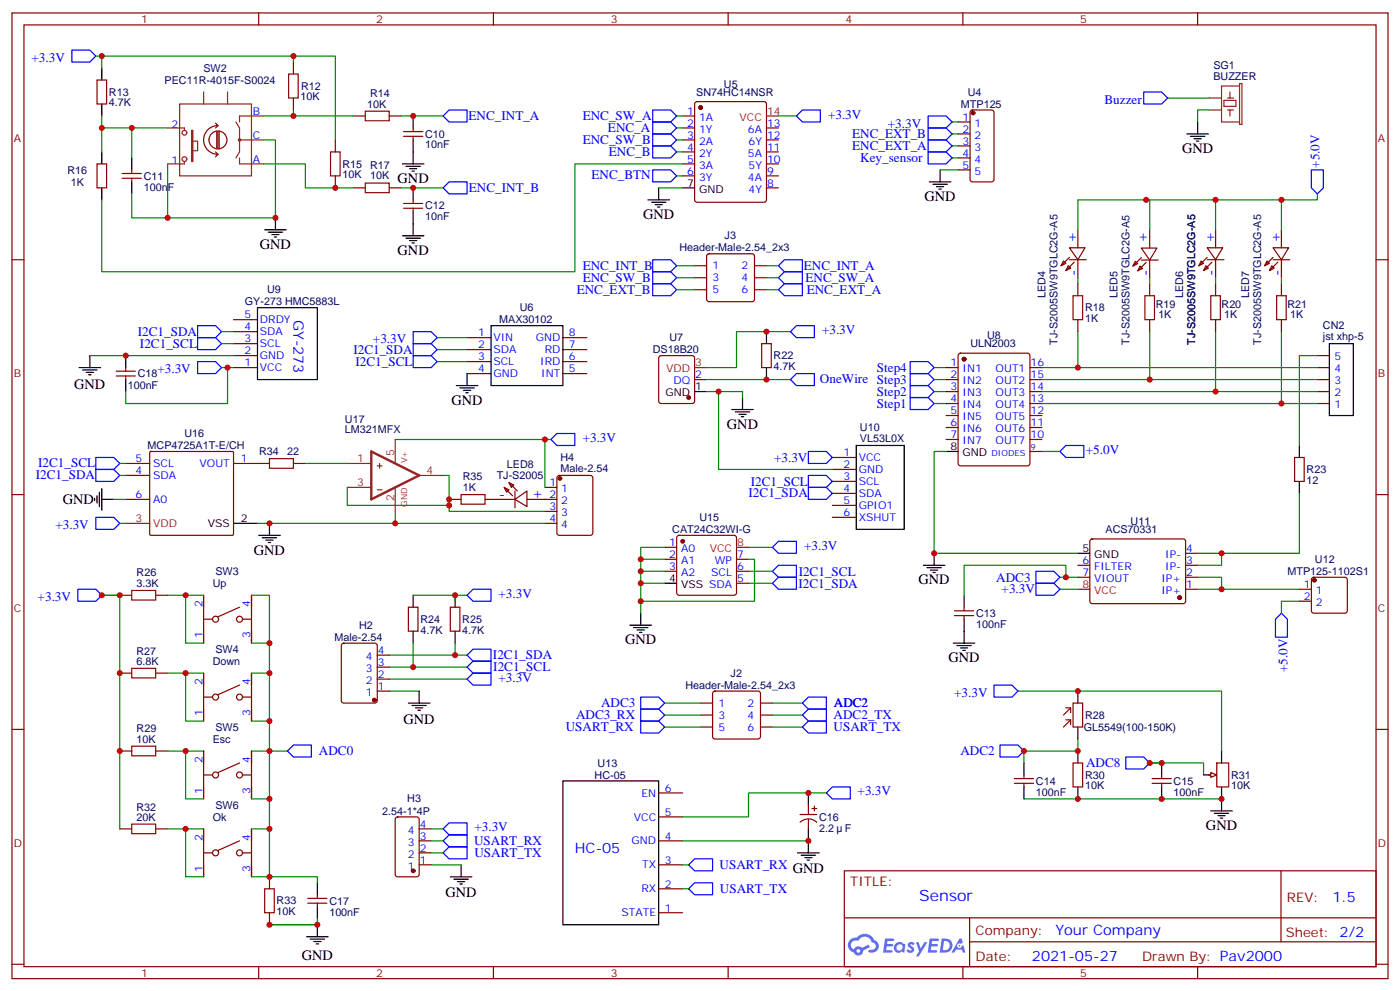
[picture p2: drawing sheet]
<svg xmlns="http://www.w3.org/2000/svg" width="412mm" height="292mm" viewBox="0 0 412 292" stroke-linecap="round" stroke-linejoin="round" font-family="sans-serif">
<g fill="none" stroke="#870000" stroke-width=".35">
<path d="M3.5 3.8h405.4v284.3h-405.4zM7.1 7.3h398.2v277.3h-398.2zM76.2 3.8v3.5M145.3 3.8v3.5M214.5 3.8v3.5M283.6 3.8v3.5M352.8 3.8v3.5M3.5 76.5h3.6M405.3 76.5h3.6M3.5 145.6h3.6M405.3 145.6h3.6M3.5 214.8h3.6"/>
<path d="M405.3 214.8h3.6M248.7 256.4h156.6v28.2h-156.6zM377.3 256.4v20.9M248.7 270.2h156.5M285.6 277.3h119.6M285.6 270.2v14.2M3.5 283.9h3.6M76.2 284.6v3.5M145.3 284.6v3.5M214.5 284.6v3.5M283.6 284.6v3.5M352.8 284.6v3.5"/>
<path d="M405.3 283.9h3.6"/>
</g>
<g fill="#5487ff">
<path d="M267.7 277.6a1.22 1.22 0 0 1 1.7 .2l-.4 .6a.47 .47 0 0 0-.3-.4 .47 .47 0 0 0-.5 .2l.1 .2a1.14 1.14 0 0 1 .8 1.8 1.14 1.14 0 0 1-1.9 0l-.2-.2 .5-.6 .7 .5a.29 .29 0 0 0 .3-.3 .29 .29 0 0 0-.2-.3 1.04 1.04 0 0 1-.6-1.7z"/>
<path d="M260.7 276.3h2.4l.3 .2-.2 .5-1.8 .1-.1 .8h1.5l.3 .4-.3 .4h-1.6l-.2 1.1h1.7l.2 .3-.2 .3-2.6 .1z"/>
<path d="M273.8 276.3h2.4l.3 .2-.1 .5-1.8 .1-.2 .8h1.6l.3 .4-.4 .4h-1.6l-.1 1.1h1.7l.2 .3-.2 .3-2.6 .1z"/>
<path d="M282.6 276.3h.7l.3 1.3-.6 .3a.69 .69 0 0 0-1 .3 .69 .69 0 0 0 .4 .9 .69 .69 0 0 0 .9-.6l.5-.2 .6 2.2h-.8l-.2-.9h-1.8l-.5 .9h-.8z"/>
<path d="M269.8 277.4h.8l.6 1.8 1.1-1.8h.9l-2.6 4.2h-.8l.9-1.5z"/>
<path d="M277.4 276.3l-.6 4.2h1.3a2.11 2.11 0 0 0 2.5-2.1 2.11 2.11 0 0 0-2.5-2.1zM278.1 277.1a1.39 1.39 0 0 1 1.7 1.4 1.39 1.39 0 0 1-1.8 1.3h-.3z"/>
<path d="M263.7 277.9a1.54 1.54 0 0 0-.1 2.2 1.54 1.54 0 0 0 2.2 .1l.6 .3 .3-2.3-.2-.3h-.4a1.49 1.49 0 0 0-2.4 0zM264 278.9a.94 .94 0 0 1 1.8 0 .94 .94 0 0 1-1.8 0z"/>
<path d="M250.4 276.7a2.18 2.18 0 0 0 1.1 3.7 1.44 1.44 0 0 0 1.6 .9 1.44 1.44 0 0 0 1.2-1.4l2-1.1-.5-.7-1.9 1a1.47 1.47 0 0 0-2.4 .4 1.39 1.39 0 0 1-.7-1.9 1.39 1.39 0 0 1 2-.5 2.12 2.12 0 0 1 2.2-1.3 2.12 2.12 0 0 1 1.9 1.7 1.14 1.14 0 0 1 1.1 1.4 1.14 1.14 0 0 1-1.7 .7 .43 .43 0 0 0-.5 .4 .43 .43 0 0 0 .4 .5 1.98 1.98 0 0 0 2.5-1.2 1.98 1.98 0 0 0-1.2-2.6 3.1 3.1 0 0 0-5.3-.6l-.9 .1zM252.3 280a.55 .55 0 0 1 1.1 0 .55 .55 0 0 1-1.1 0z"/>
<circle cx="282.6" cy="278.4" r=".26"/>
</g>
<g fill="none" stroke="#8c2424" stroke-width=".35">
<path d="M49.4 37.7h4.9v.7M52.9 30.6h21.2v21.2h-21.2zM56.4 38.4h.4v9.2h-.4zM60 27.1v3.5M67 27.1v3.5M69.5 35.9l1.1 1.8v7l-1.1 1.8M77.6 34.1h-7v1.8M54.3 47.6v.7h-4.9M56.8 41.6h1.4v2.8h-1.4M70.6 46.5v1.8h7M70.6 41.2h7"/>
<circle cx="54.3" cy="39.1" r=".71"/>
<circle cx="54.3" cy="46.8" r=".71"/>
<circle cx="70.6" cy="41.2" r=".35"/>
</g>
<path d="M63.5 36.3l.7 .7M63.9 38.7v5M64.2 37a4.2 4.2 0 0 0-4.2 4.2 4.2 4.2 0 0 0 4.2 4.2M64.2 37l-.7 .7M64.2 38.7v5M64.6 38.7v5M61.6 41.1a2.65 2.65 0 0 1 3.8-2.2 2.65 2.65 0 0 1 .4 4.4 2.65 2.65 0 0 1-4.2-1.5v-.6M63.5 44.7l.7 .7M64.2 45.4l-.7 .7" fill="none" stroke="#850000" stroke-width=".35"/>
<g fill="none" stroke="#870000" stroke-width=".35">
<path d="M313.3 76.8l.7 .7-1.4 .7zM314.7 78.2l.7 .8-1.4 .7zM315 73h4.6l-2.1 3.5zM315 75.8l-2.4 2.4M315 76.5h5M316.4 77.2l-2.4 2.5M317.5 67.7v5.3M317.5 76.5v5.3M334.4 76.9l.7 .7-1.4 .7zM335.8 78.3l.7 .7-1.4 .7zM336.2 73h4.6l-2.1 3.6zM336.2 75.9l-2.5 2.4"/>
<path d="M336.2 76.6h4.9M337.6 77.3l-2.5 2.4M338.7 67.7v5.3M338.7 76.5v5.3M353.8 76.8l.7 .7-1.4 .7zM355.2 78.2l.8 .8-1.5 .7zM355.6 73h4.6l-2.1 3.5zM355.6 76.5h4.9M355.6 75.8l-2.5 2.4M357 77.2l-2.5 2.5M358.1 67.7v5.3M358.1 76.5v5.3"/>
<path d="M373.2 76.8l.7 .7-1.4 .7zM374.6 78.2l.8 .8-1.5 .7zM375 73h4.6l-2.1 3.5zM375 76.5h4.9M375 75.8l-2.5 2.4M376.4 77.2l-2.5 2.5M377.5 67.7v5.3M377.5 76.5v5.3M137.6 99.4h7M165.8 99.4h7.1M137.6 102.9h7M137.6 106.5h7"/>
<path d="M137.6 110h7M165.8 102.9h7.1M165.8 106.5h7.1M165.8 110h7.1M194.3 104.9l.4-.2h9.2l.5 .2 .2 .5v12.7l-.2 .5-.5 .2h-9.2l-.5-.2-.2-.5v-12.7zM204.6 111.8h3.5M278.7 111.8h3.5M278.7 108.2h3.5M278.7 115.3h3.5M278.7 118.8h3.5M282.5 104.2l.4-.2h19.8l.6 .4 .1 32.1-.5 .6-20 .1-.6-.5-.1-32zM303.4 111.8h3.5"/>
<path d="M303.4 108.2h3.5M303.4 115.3h3.5M303.4 118.8h3.5M388.1 111.8h3.5M388.1 108.2h3.5M388.1 115.3h3.5M388.1 118.8h3.5M388.1 104.7h3.5M278.7 122.3h3.5M278.7 125.9h3.5M278.7 129.4h3.5M303.4 122.3h3.5"/>
<path d="M303.4 125.9h3.5M303.4 129.4h3.5M303.4 132.9h3.5M321.3 158.9l.4-.2h27.1l.4 .7v17.9l-.7 .4h-27l-.5-.7v-17.6zM317.5 170h3.5M317.5 166.4h3.5M349.2 173.5h3.6M349.2 170h3.6M349.2 166.4h3.6M349.2 162.9h3.6M316.1 224.6h2.8v7.1h-2.8zM339.4 230.6h5.6"/>
<path d="M339.4 229.2h5.6M342.2 228.2v1M342.2 230.6v1.1M356 228.2h1.7M358.4 224.6h3.5v7.1h-3.5z"/>
</g>
<g fill="none" stroke="#000" stroke-width=".35">
<path d="M144.6 95.9h21.2v17.6h-21.2zM23.3 108.2h6.3M24.3 108.9h4.3M25.4 109.6h2.1M26.1 110.3h.7M26.5 104.7v3.5M134.4 113.5h6.4M135.5 114.2h4.2M136.5 114.9h2.1M137.2 115.6h.7M137.6 110v3.5M204.6 115.3h3.5"/>
<path d="M391.6 101.2h7v21.1h-7zM278.7 132.9h3.5M272 166.4h6.3M273 167.1h4.3M274.1 167.9h2.1M274.8 168.6h.7M275.2 162.9v3.5M317.5 162.9h3.5M317.5 221.1v3.5M317.5 231.7v3.5M342.2 224.6v3.6M342.2 231.7v3.5"/>
<path d="M354.5 228.2h3.6M356.7 238.8h6.3M357.7 239.5h4.2M359.8 221.1v3.5M359.8 231.7v7.1M358.8 240.2h2.1M359.5 240.9h.7"/>
</g>
<g fill="#870000" stroke="#870000" stroke-width=".35">
<circle cx="202.8" cy="117.1" r=".53"/>
<circle cx="284" cy="105.8" r=".53"/>
<circle cx="347.5" cy="176" r=".53"/>
</g>
<path d="M204.6 108.2h3.5M317.5 173.5h3.5" fill="none" stroke="#f00" stroke-width=".35"/>
<g fill="none" stroke="#00f" stroke-width=".35">
<path d="M386.3 50h3.5v5.3l-1.7 1.8-1.8-1.8zM58.2 95.9h5.3l1.8 1.7-1.8 1.8h-5.3zM58.2 99.4h5.3l1.8 1.8-1.8 1.7h-5.3zM121.7 97.6h5.3l1.8 1.8-1.8 1.8h-5.3zM58.2 106.5h5.3l1.8 1.7-1.8 1.8h-5.3zM121.7 101.2h5.3l1.8 1.7-1.8 1.8h-5.3zM121.7 104.7h5.3l1.8 1.8-1.8 1.7h-5.3zM268.1 106.5h5.3l1.8 1.7-1.8 1.8h-5.3zM268.1 110h5.3l1.8 1.8-1.8 1.7h-5.3zM268.1 113.5h5.3l1.8 1.8-1.8 1.8h-5.3zM268.1 117.1h5.3l1.8 1.7-1.8 1.8h-5.3zM292.8 201.7h5.3l1.8 1.8-1.8 1.7h-5.3z"/>
<path d="M294.6 219.4h5.3l1.7 1.7-1.7 1.8h-5.3zM331.6 222.9h5.3l1.8 1.7-1.8 1.8h-5.3z"/>
</g>
<g fill="none" stroke="#008700" stroke-width=".35">
<path d="M337.6 58.8h1.1v8.9M358.1 58.8v8.9M377.5 58.8v8.9M388.1 57.1v1.7h-70.6v8.9M128.8 99.4h8.8M317.5 81.8v1.7M317.5 97.6v10.6M358.1 97.6v17.7M377.5 97.6v21.2M128.8 102.9h8.8M128.8 106.5h8.8M275.2 108.2h3.5"/>
<path d="M306.9 108.2h81.2M306.9 111.8h81.2M306.9 115.3h81.2M306.9 118.8h81.2M278.7 132.9h-3.5v30h42.3M352.8 170h7v3.5M352.8 173.5h30M352.8 162.9h12.3M299.9 203.5h59.9v17.6M317.5 217.6v3.5h-15.9v3.5M301.6 235.2h58.2M342.2 224.6h-3.5h15.8v3.6"/>
</g>
<path d="M356.7 227.5l1.7 .7-1.7 .7z" fill="#f0f0f0" stroke="#870000" stroke-width=".35"/>
<g fill="none" stroke="#000" stroke-width=".35">
<path d="M30 20v3.6M30 30.6v3.5M121.7 34.1v3.6M349.6 39.4h6.4M352.8 35.9v3.5M30 44.7v3.6M30 55.3v3.5M38.8 46.5v3.5M38.8 53.6v3.5M118.5 48.3h6.4M119.6 49h4.2M120.6 49.7h2.2"/>
<path d="M121.4 50.4h.7M121.7 41.2v7.1M121.7 55.3v3.5M190.9 58.8h6.3M191.9 59.5h4.2M194 55.3v3.5M201.1 55.3h3.5M273.8 53.6h6.3M274.8 54.3h4.2M275.9 55h2.1M276.6 55.7h.7M276.9 50v3.6"/>
<path d="M350.7 40.1h4.2M351.7 40.9h2.1M352.4 41.6h.7M78 67.7h6.3M79 68.4h4.3M80.1 69.1h2.1M80.8 69.8h.7M81.1 64.1v3.6M118.5 69.4h6.4M119.6 70.1h4.2M120.6 70.8h2.2M121.4 71.5h.7"/>
<path d="M121.7 62.4v7M193 60.3h2.1M193.7 61h.7M75.8 90.6h17.7v21.2h-17.7zM225.8 97.6v3.6M37 104.7v3.5M37 111.8v3.5M218.7 117.1v3.5M225.8 108.2v3.6M215.5 120.6h6.4M216.6 121.3h4.2M217.7 122h2.1"/>
<path d="M218.4 122.7h.7M252.2 131.2h14.1v24.7h-14.1zM382.8 131.2v3.5M27.9 146.7v.7M28.6 146v2.1M29.3 144.9v4.3M30 143.9v6.3M30 147h3.5M68.8 154.1h7M76.2 157.6h6.3M77.3 158.3h4.2M78.3 159h2.1"/>
<path d="M79 159.7h.7M79.4 154.1v3.5M382.8 141.7v3.6M121.7 175.3v3.5M134.1 175.3v3.5M195.8 171.7h3.5M284 175.3v3.5M121.7 185.8v3.6M134.1 185.8v3.6M185.6 184.1h6.3M186.6 184.8h4.3M187.7 185.5h2.1"/>
<path d="M188.4 186.2h.7M188.7 180.6v3.5M280.8 189.4h6.4M281.9 190.1h4.2M282.9 190.8h2.1M283.6 191.5h.7M284 182.3v7.1M120.3 207h6.3M121.4 207.7h4.2M122.4 208.4h2.1M123.1 209.1h.7M123.5 203.5v3.5"/>
<path d="M317.5 203.5v3.5M317.5 214.1v3.5M165.8 229.9h28.2v42.4h-28.2zM238.1 233.5v3.5M301.6 224.6v3.6M301.6 231.7v3.5M93.5 259.9v3.6M132.6 258.2h6.4M133.7 258.9h4.2M134.8 259.6h2.1M135.8 254.6v3.6M234.9 251.1h6.4"/>
<path d="M236 251.8h4.2M237.1 252.5h2.1M237.8 253.2h.7M238.1 244.1v7M90.3 275.8h6.4M91.4 276.5h4.2M92.4 277.2h2.1M93.1 277.9h.7M93.5 267v3.5M93.5 272.3v3.5M135.5 260.3h.7"/>
</g>
<g fill="none" stroke="#870000" stroke-width=".35">
<path d="M86.4 18.3v3.5M28.6 23.6h2.8v7h-2.8zM86.4 28.9v3.5M104.1 34.1h3.5M114.7 34.1h3.5M118.9 38.7h5.6M121.7 37.7v1M201.1 34.1h3.5M201.1 37.7h3.5M204.8 30.1l.5-.2h19.8l.5 .2 .2 .5v28.2l-.3 .5-.4 .2h-19.8l-.5-.2-.2-.5v-28.2zM225.8 37.7h3.5M282.2 35.9h3.6"/>
<path d="M282.2 39.4h3.6M286 32.6l.5-.2h5.6l.7 .4v20l-.5 .7-5.8 .1-.7-.5v-20zM28.6 48.3h2.8v7h-2.8zM36 52.5h5.6M36 51.1h5.6M38.8 50v1.1M38.8 52.5v1.1M98.8 41.2v3.5M98.8 51.8v3.5M104.1 55.3h3.5M114.7 55.3h3.5M118.9 59.9h5.6"/>
<path d="M118.9 40.1h5.6M121.7 40.1v1.1M121.7 58.8v1.1M201.1 41.2h3.5M201.1 44.7h3.5M201.1 48.3h3.5M201.1 51.8h3.5M225.8 55.3h3.5M225.8 41.2h3.5M225.8 44.7h3.5M225.8 48.3h3.5M225.8 51.8h3.5"/>
<path d="M282.2 43h3.6M282.2 46.5h3.6M282.2 50h3.6M118.9 61.3h5.6M121.7 61.3v1.1M204.6 78.2h3.5M208.4 74.9l.4-.2h12.7l.5 .2 .2 .5v12.7l-.2 .5-.5 .2h-12.7l-.5-.2-.2-.5v-12.7zM222.2 78.2h3.6M68.8 97.6h7M68.8 94.1h7M204.6 81.8h3.5M204.6 85.3h3.5"/>
<path d="M222.2 81.8h3.6M222.2 85.3h3.6M317.5 83.5v3.6M317.5 94.1v3.5M338.7 83.5v3.6M338.7 94.1v3.5M358.1 83.5v3.6M358.1 94.1v3.5M377.5 83.5v3.6M377.5 94.1v3.5M34.2 110.7h5.7M34.2 109.3h5.7"/>
<path d="M37 108.2v1.1M37 110.7v1.1M68.8 108.2h7M68.8 104.7h7M68.8 101.2h7M224.4 101.2h2.8v7h-2.8zM37 136.5h7.1M37 140h7.1M44.2 133.1l.2-.2 24.2 .1 .2 .3-.1 24.1-.3 .2h-24.1l-.2-.3zM68.8 136.5h10.6M86.4 136.5h3.6M245.2 134.7h7"/>
<path d="M245.2 138.2h7M381.4 134.7h2.8v7h-2.8zM37 147h7.1M132.3 147h3.5M142.9 147h8.8M148.5 143.5l1.4 .7-.7 .7zM148.5 143.5l2.5 2.5M149.9 142.1l1.4 .7-.7 .7zM149.9 142.1l2.5 2.5M151.7 147l3.5-2.4v4.6zM151.7 144.6v4.9M155.2 147h8.8"/>
<path d="M160.5 143.5h3.5M160.5 150.6h3.5M160.5 154.1h3.5M164.3 140.2l.4-.2h9.2l.7 .4v16.5l-.4 .7h-9.5l-.6-.4-.1-16.5zM199.6 157.8l.4-.2h16.3l.5 .2 .2 .5v16.3l-.3 .5-.4 .2h-16.3l-.5-.3-.2-.4v-16.3zM245.2 141.7h7M245.2 145.3h7M245.2 148.8h7M245.2 152.3h7M35.3 175.3h3.5M45.9 175.3h3.5M60 175.3v14.1"/>
<path d="M70.6 178.8l-6.4 2.8M74.1 175.3v14.1M120.3 178.8h2.8v7h-2.8zM132.6 178.8h2.9v7h-2.9zM195.8 161.1h3.5M195.8 164.7h3.5M195.8 168.2h3.5M217 164.7h3.5M217 168.2h3.5M217 171.7h3.5M281.2 179.8h5.6M284 178.8v1"/>
<path d="M382.8 173.5h3.5M382.8 177h3.5M386.5 170.2l.5-.2h9.2l.5 .2 .2 .5v9.1l-.3 .5-.4 .3h-9.2l-.5-.3-.2-.5v-9.1zM35.3 198.2h3.5M45.9 198.2h3.5M60 198.2v14.1M60 182.3h2.4M71.6 182.3h2.5M74.1 198.2v14.1M100.8 189.6l.4-.2h9.2l.7 .4v16.5l-.4 .7h-9.5l-.6-.5-.1-16.4zM111.1 200h3.6M111.1 196.4h3.6"/>
<path d="M111.1 192.9h3.6M281.2 181.3h5.6M284 181.3v1M60 205.2h2.4M70.6 201.7l-6.4 2.8M71.6 205.2h2.5M111.1 203.5h3.6M206.4 207h3.5M206.4 210.5h3.5M206.4 214.1h3.5M210.1 203.7l.5-.2h12.7l.5 .2 .2 .5v12.7l-.2 .5-.5 .2h-12.7l-.5-.2-.2-.5v-12.7zM224 207h3.5"/>
<path d="M224 210.5h3.5M224 214.1h3.5M314 208.4h1.4v1.4M314 211.9h1.4v1.5M315.4 208.4l-2.1 2.1M315.4 211.9l-2.1 2.2M316.1 207h2.8v7.1h-2.8zM35.3 221.1h3.5M45.9 221.1h3.5M60 221.1v14.1M60 228.2h2.4M70.6 224.6l-6.4 2.9"/>
<path d="M71.6 228.2h2.5M74.1 221.1v14.1M194 233.5h7.1M235.7 239.8h4.9M238.1 237v2.8M239.2 238.1h1.4M239.9 237.3v1.5M298.8 230.6h5.6M298.8 229.2h5.6M301.6 228.2v1M301.6 230.6v1.1M35.3 244.1h3.5"/>
<path d="M45.9 244.1h3.5M60 244.1v14.1M60 251.1h2.4M70.6 247.6l-6.4 2.8M71.6 251.1h2.5M74.1 244.1v14.1M79.4 258.2v3.5M116.7 240.7l.4-.2h5.7l.6 .5 .1 16.5-.5 .6-5.9 .1-.6-.5-.1-16.5zM123.5 251.1h3.5M123.5 244.1h3.5M123.5 247.6h3.5M123.5 254.6h3.5"/>
<path d="M194 240.5h7.1M194 247.6h7.1M194 254.6h7.1M235.7 242.1a3.5 3.5 0 0 1 4.9 0M238.1 241.2v2.9M79.4 268.7v3.6M90.7 265.9h5.6M90.7 264.5h5.6M93.5 263.5v1M93.5 265.9v1.1M194 261.7h7.1M194 268.7h7.1"/>
<circle cx="63.5" cy="182.3" r=".88"/>
<circle cx="70.6" cy="182.3" r=".88"/>
<circle cx="63.5" cy="205.2" r=".88"/>
<circle cx="70.6" cy="205.2" r=".88"/>
<circle cx="63.5" cy="228.2" r=".88"/>
<circle cx="70.6" cy="228.2" r=".88"/>
<circle cx="63.5" cy="251.1" r=".88"/>
<circle cx="70.6" cy="251.1" r=".88"/>
</g>
<g fill="none" stroke="#008700" stroke-width=".35">
<path d="M28.2 16.5h1.8v3.5M30 16.5h68.8v24.7M86.4 16.5v1.8M30 34.1v3.6h19.4M30 37.7v7M38.8 37.7v8.8M77.6 34.1h26.5M86.4 32.4v1.7M118.2 34.1h12.3M199.3 34.1h1.8M199.3 37.7h1.8M229.3 34.1h5.3"/>
<path d="M280.5 35.9h1.7M280.5 39.4h1.7M344 28.9h12.3M356.3 32.4h-3.5v3.5M38.8 57.1v7h10.6M77.6 41.2h3.5v22.9h-31.7v-15.8M77.6 48.3h12.4v7h14.1M118.2 55.3h12.3M194 55.3h7.1M199.3 44.7h1.8M199.3 51.8h1.8M199.3 41.2h1.8"/>
<path d="M201.1 48.3h-31.8v31.7h-139.3v-21.2M276.9 50h5.3M280.5 43h1.7M280.5 46.5h1.7M199.3 78.2h5.3M225.8 78.2h3.5M65.3 97.6h3.5M199.3 81.8h5.3M199.3 85.3h5.3M225.8 81.8h3.5M225.8 85.3h3.5M232.8 97.6h-15.8v10.6h-8.9"/>
<path d="M338.7 81.8v1.7M338.7 97.6v14.2M358.1 81.8v1.7M377.5 81.8v1.7M26.5 104.7h42.3M65.3 101.2h3.5M65.3 108.2h3.5M67 108.2v10.6h-30v-3.5M208.1 115.3h10.6v1.8M208.1 111.8h24.7M211.7 115.3v22.9h33.5M275.2 111.8h3.5"/>
<path d="M275.2 115.3h3.5M275.2 118.8h3.5M388.1 104.7h-5.3v26.5M35.3 136.5h1.7M35.3 140h1.7M90 136.5h12.3M116.4 129.4h44.1v14.1M130.5 140h1.8v8.8h-30v-5.3M160.5 129.4h1.8M306.9 132.9h5.3M33.5 147h3.5M35.3 154.1h1.7"/>
<path d="M75.8 154.1h84.7M116.4 150.6v3.5M132.3 148.8v1.8h28.2M382.8 145.3v17.6h-17.7M35.3 175.3h-5.3h5.3v68.8M49.4 175.3h5.3M60 175.3h-5.3v14.1h5.3M74.1 175.3h5.3v82.9h-5.3M121.7 175.3h12.4v1.7M134.1 175.3h3.5M188.7 168.2h7.1M188.7 164.7h7.1"/>
<path d="M195.8 171.7h-7.1v8.9M195.8 161.1h-7.1v10.6M220.5 164.7h1.7v12.3h-33.5M220.5 161.1h7M220.5 168.2h7M220.5 171.7h7M312.2 170h5.3M312.2 173.5h5.3M314 170v-3.6h-30v8.9M359.8 162.9v3.5h-7M382.8 177h-5.3v3.6M49.4 198.2h5.3"/>
<path d="M60 198.2h-5.3v14.1h5.3M74.1 198.2h5.3M74.1 189.4h5.3M114.7 192.9h22.9M114.7 196.4h22.9M114.7 200h22.9M121.7 189.4v7M134.1 189.4v3.5M74.1 212.3h5.3M114.7 203.5h8.8M195.8 207h10.6M195.8 210.5h10.6"/>
<path d="M195.8 214.1h10.6M227.5 207h8.9M227.5 210.5h8.9M227.5 214.1h8.9M49.4 221.1h5.3M60 221.1h-5.3v14.1h5.3M74.1 235.2h5.3M74.1 221.1h10.6M243.4 233.5h-22.9v7h-19.4M49.4 244.1h5.3M60 244.1h-5.3v14.1h5.3M74.1 244.1h5.3"/>
<path d="M79.4 258.2h14.1v1.7M127 244.1h3.5M127 254.6h8.8M127 247.6h3.5M127 251.1h3.5M201.1 254.6h1.7M201.1 247.6h37M93.5 270.5v1.8h-14.1h14.1M201.1 261.7h1.7"/>
</g>
<g fill="none" stroke="#00f" stroke-width=".35">
<path d="M21.2 14.7h5.3l1.7 1.8-1.7 1.8h-5.3zM132.3 32.4h5.3v3.5h-5.3l-1.8-1.8zM192.3 35.9h5.3l1.7 1.8-1.7 1.7h-5.3zM192.3 32.4h5.3l1.7 1.7-1.7 1.8h-5.3zM192.3 39.4h5.3l1.7 1.8-1.7 1.8h-5.3zM236.4 32.4h5.3v3.5h-5.3l-1.8-1.8zM273.4 34.1h5.3l1.8 1.8-1.8 1.8h-5.3zM273.4 37.7h5.3l1.8 1.7-1.8 1.8h-5.3zM336.9 27.1h5.3l1.8 1.8-1.8 1.7h-5.3zM130.5 55.3l1.8-1.7h5.3v3.5h-5.3zM192.3 43h5.3l1.7 1.7-1.7 1.8h-5.3zM192.3 50h5.3l1.7 1.8-1.7 1.8h-5.3z"/>
<path d="M273.4 41.2h5.3l1.8 1.8-1.8 1.7h-5.3zM273.4 44.7h5.3l1.8 1.8-1.8 1.8h-5.3zM192.3 76.5h5.3l1.7 1.7-1.7 1.8h-5.3zM229.3 78.2l1.8-1.7h5.3v3.5h-5.3zM192.3 80h5.3l1.7 1.8-1.7 1.7h-5.3zM192.3 83.5h5.3l1.7 1.8-1.7 1.8h-5.3zM229.3 81.8l1.8-1.8h5.3v3.5h-5.3zM229.3 85.3l1.8-1.8h5.3v3.6h-5.3zM232.8 97.6l1.8-1.7h5.3v3.5h-5.3zM232.8 111.8l1.8-1.8h5.3v3.5h-5.3zM28.2 134.7h5.3l1.8 1.8-1.8 1.7h-5.3zM28.2 138.2h5.3l1.8 1.8-1.8 1.7h-5.3z"/>
<path d="M162.3 129.4l1.7-1.8h5.3v3.6h-5.3zM238.1 132.9h5.3l1.8 1.8-1.8 1.8h-5.3zM238.1 140h5.3l1.8 1.7-1.8 1.8h-5.3zM312.2 132.9l1.8-1.7h5.3v3.5h-5.3zM28.2 152.3h5.3l1.8 1.8-1.8 1.8h-5.3zM238.1 143.5h5.3l1.8 1.8-1.8 1.7h-5.3zM22.9 173.5h5.3l1.8 1.8-1.8 1.7h-5.3zM137.6 175.3l1.7-1.8h5.3v3.5h-5.3zM227.5 161.1l1.8-1.7h5.3v3.5h-5.3zM227.5 171.7l1.8-1.7h5.3v3.5h-5.3zM227.5 168.2l1.8-1.8h5.3v3.6h-5.3zM305.2 168.2h5.2l1.8 1.8-1.8 1.7h-5.2z"/>
<path d="M305.2 171.7h5.2l1.8 1.8-1.8 1.8h-5.2zM137.6 192.9l1.7-1.8h5.3v3.6h-5.3zM137.6 196.4l1.7-1.7h5.3v3.5h-5.3zM137.6 200l1.7-1.8h5.3v3.5h-5.3zM377.5 180.6l1.7 1.7v5.3h-3.5v-5.3zM188.7 205.2h5.3l1.8 1.8-1.8 1.8h-5.3zM188.7 208.8h5.3l1.8 1.7-1.8 1.8h-5.3zM188.7 212.3h5.3l1.8 1.8-1.8 1.7h-5.3zM236.4 207l1.7-1.8h5.3v3.6h-5.3zM236.4 210.5l1.7-1.7h5.3v3.5h-5.3zM236.4 214.1l1.7-1.8h5.3v3.5h-5.3zM84.7 221.1l1.7-1.7h5.3v3.5h-5.3z"/>
<path d="M243.4 233.5l1.8-1.8h5.3v3.5h-5.3zM130.5 244.1l1.8-1.8h5.3v3.5h-5.3zM130.5 247.6l1.8-1.8h5.3v3.5h-5.3zM132.3 249.3h5.3v3.6h-5.3l-1.8-1.8zM202.8 254.6l1.8-1.7h5.3v3.5h-5.3zM202.8 261.7l1.8-1.8h5.3v3.6h-5.3z"/>
</g>
<g fill="none" stroke="#a10000" stroke-width=".35">
<path d="M85 21.8h2.8v7.1h-2.8zM107.6 32.7h7.1v2.9h-7.1zM97.4 44.7h2.8v7.1h-2.8zM107.6 53.9h7.1v2.8h-7.1zM316.1 87.1h2.8v7h-2.8zM337.3 87.1h2.8v7h-2.8zM356.7 87.1h2.8v7h-2.8zM376.1 87.1h2.8v7h-2.8zM79.4 135h7v2.9h-7zM135.8 145.6h7.1v2.8h-7.1zM38.8 173.8h7.1v2.9h-7.1zM38.8 196.8h7.1v2.8h-7.1z"/>
<path d="M38.8 219.7h7.1v2.8h-7.1zM38.8 242.6h7.1v2.9h-7.1zM78 261.7h2.8v7h-2.8z"/>
</g>
<g fill="#870000" stroke="#870000" stroke-width=".35">
<circle cx="387.2" cy="170.9" r=".53"/>
<circle cx="206.4" cy="31.7" r=".53"/>
<circle cx="110.2" cy="206.1" r=".53"/>
<circle cx="121.7" cy="256.4" r=".53"/>
<circle cx="286.6" cy="33.3" r=".53"/>
<circle cx="201.1" cy="159.4" r=".53"/>
<circle cx="164.9" cy="140.9" r=".53"/>
</g>
<path d="M225.8 34.1h3.5M37 154.1h7.1M217 161.1h3.5" fill="none" stroke="#f00" stroke-width=".35"/>
<g fill="none" stroke="#8c2424" stroke-width=".35">
<path d="M356.3 28.9h3.5M356.3 32.4h3.5M360.5 29.6h3.6v1.7h-3.6zM361.6 28.9h1.8M361.6 32.4h1.8M362.3 27.1v1.8M362.3 32.4v1.7M365.1 25.3h-5.3v10.6h5.3M365.1 24.6h.7v12h-.7zM102.3 136.5h7.1M111.1 137.2h1.4M111.8 136.5v1.4"/>
<path d="M116.4 129.4v7.1M123.5 140h7M102.3 143.5h7.1M111.1 144.2h1.4M116.4 143.5v7.1"/>
</g>
<path d="M109.4 132.9l14.1 7.1-14.1 7z" fill="none" stroke="#8c2424" stroke-width=".71"/>
<g fill="#c00">
<circle cx="317.5" cy="108.2" r=".88"/>
<circle cx="358.1" cy="115.3" r=".88"/>
<circle cx="377.5" cy="118.8" r=".88"/>
<circle cx="337.6" cy="58.8" r=".88"/>
<circle cx="358.1" cy="58.8" r=".88"/>
<circle cx="377.5" cy="58.8" r=".88"/>
<circle cx="359.8" cy="173.5" r=".88"/>
<circle cx="275.2" cy="162.9" r=".88"/>
<circle cx="317.5" cy="203.5" r=".88"/>
<circle cx="301.6" cy="221.1" r=".88"/>
<circle cx="317.5" cy="221.1" r=".88"/>
<circle cx="317.5" cy="235.2" r=".88"/>
<circle cx="342.2" cy="235.2" r=".88"/>
<circle cx="359.8" cy="235.2" r=".88"/>
<circle cx="225.8" cy="97.6" r=".88"/>
<circle cx="225.8" cy="111.8" r=".88"/>
<circle cx="81.1" cy="64.1" r=".88"/>
<circle cx="38.8" cy="37.7" r=".88"/>
<circle cx="79.4" cy="244.1" r=".88"/>
<circle cx="79.4" cy="235.2" r=".88"/>
<circle cx="79.4" cy="221.1" r=".88"/>
<circle cx="79.4" cy="212.3" r=".88"/>
<circle cx="79.4" cy="198.2" r=".88"/>
<circle cx="79.4" cy="189.4" r=".88"/>
<circle cx="54.7" cy="244.1" r=".88"/>
<circle cx="54.7" cy="221.1" r=".88"/>
<circle cx="54.7" cy="198.2" r=".88"/>
<circle cx="54.7" cy="175.3" r=".88"/>
<circle cx="35.3" cy="221.1" r=".88"/>
<circle cx="35.3" cy="198.2" r=".88"/>
<circle cx="79.4" cy="258.2" r=".88"/>
<circle cx="211.7" cy="115.3" r=".88"/>
<circle cx="49.4" cy="64.1" r=".88"/>
<circle cx="30" cy="37.7" r=".88"/>
<circle cx="30" cy="16.5" r=".88"/>
<circle cx="86.4" cy="34.1" r=".88"/>
<circle cx="79.4" cy="272.3" r=".88"/>
<circle cx="35.3" cy="175.3" r=".88"/>
<circle cx="338.7" cy="111.8" r=".88"/>
<circle cx="134.1" cy="192.9" r=".88"/>
<circle cx="121.7" cy="196.4" r=".88"/>
<circle cx="134.1" cy="175.3" r=".88"/>
<circle cx="238.1" cy="233.5" r=".88"/>
<circle cx="238.1" cy="247.6" r=".88"/>
<circle cx="86.4" cy="16.5" r=".88"/>
<circle cx="342.2" cy="224.6" r=".88"/>
<circle cx="338.7" cy="224.6" r=".88"/>
<circle cx="359.8" cy="162.9" r=".88"/>
<circle cx="314" cy="170" r=".88"/>
<circle cx="98.8" cy="55.3" r=".88"/>
<circle cx="121.7" cy="55.3" r=".88"/>
<circle cx="121.7" cy="34.1" r=".88"/>
<circle cx="37" cy="104.7" r=".88"/>
<circle cx="67" cy="108.2" r=".88"/>
<circle cx="188.7" cy="177" r=".88"/>
<circle cx="188.7" cy="171.7" r=".88"/>
<circle cx="188.7" cy="164.7" r=".88"/>
<circle cx="188.7" cy="168.2" r=".88"/>
<circle cx="30" cy="175.3" r=".88"/>
<circle cx="79.4" cy="154.1" r=".88"/>
<circle cx="116.4" cy="154.1" r=".88"/>
<circle cx="132.3" cy="148.8" r=".88"/>
<circle cx="160.5" cy="129.4" r=".88"/>
<circle cx="93.5" cy="272.3" r=".88"/>
<circle cx="132.3" cy="147" r=".88"/>
</g>
<text font-size="4.6" fill="#00f" x="270.8" y="265.4">Sensor</text>
<g font-size="4.2">
<text x="348.2" y="45.1">GND</text>
<text x="117.1" y="53.9">GND</text>
<text x="272.3" y="59.2">GND</text>
<text x="189.4" y="64.5">GND</text>
<text x="76.6" y="73.3">GND</text>
<text x="117.1" y="75.1">GND</text>
<text x="21.8" y="114.4">GND</text>
<text x="133" y="119.2">GND</text>
<text x="214.1" y="126.2">GND</text>
<text x="18.5" y="148.4">GND</text>
<text x="74.8" y="163.3">GND</text>
<text x="270.6" y="172.1">GND</text>
<text x="184.1" y="189.7">GND</text>
<text x="279.4" y="195">GND</text>
<text x="118.8" y="213.2">GND</text>
<text x="355.2" y="244.4">GND</text>
<text x="233.5" y="257.1">GND</text>
<text x="131.2" y="264.2">GND</text>
<text x="88.9" y="282.5">GND</text>
</g>
<g font-size="4.2" fill="#00f">
<text x="317.1" y="71.5" transform="rotate(-90 317.1 71.5)">+</text>
<text x="338" y="71.5" transform="rotate(-90 338 71.5)">+</text>
<text x="357.7" y="71.5" transform="rotate(-90 357.7 71.5)">+</text>
<text x="377.1" y="71.5" transform="rotate(-90 377.1 71.5)">+</text>
<text x="317.5" y="81.2" transform="rotate(-90 317.5 81.2)">-</text>
<text x="338.7" y="81.3" transform="rotate(-90 338.7 81.3)">-</text>
<text x="358.1" y="81.2" transform="rotate(-90 358.1 81.2)">-</text>
<text x="377.5" y="81.2" transform="rotate(-90 377.5 81.2)">-</text>
<text x="86.4" y="94.1" transform="rotate(90 86.4 94.1)">GY-273</text>
<text x="147" y="147.1">-</text>
<text x="156.7" y="146.7">+</text>
<text x="169.3" y="251.1">HC-05</text>
<text x="392.5" y="265.7">1.5</text>
<text x="310.9" y="275.2">Your Company</text>
<text x="304" y="283">2021-05-27</text>
</g>
<g font-size="3.9" fill="#00f">
<text x="9.3" y="18.2">+3.3V</text>
<text x="138" y="35.4">ENC_INT_A</text>
<text x="171.7" y="35.4">ENC_SW_A</text>
<text x="243.9" y="35">+3.3V</text>
<text x="325.4" y="30.7">Buzzer</text>
<text x="179.1" y="39">ENC_A</text>
<text x="251" y="40.7">ENC_EXT_B</text>
<text x="261.5" y="37.6">+3.3V</text>
<text x="171.7" y="42.5">ENC_SW_B</text>
<text x="179.3" y="46">ENC_B</text>
<text x="251" y="44.2">ENC_EXT_A</text>
<text x="253.4" y="47.8">Key_sensor</text>
<text x="174.2" y="52.7">ENC_BTN</text>
<text x="388.7" y="49.4" transform="rotate(-90 388.7 49.4)">+5.0V</text>
<text x="138.1" y="56.6">ENC_INT_B</text>
<text x="171.7" y="79.5">ENC_INT_B</text>
<text x="171.7" y="83">ENC_SW_B</text>
<text x="236.8" y="79.5">ENC_INT_A</text>
<text x="237.3" y="83">ENC_SW_A</text>
<text x="169.9" y="86.6">ENC_EXT_B</text>
<text x="237.6" y="86.6">ENC_EXT_A</text>
<text x="40.6" y="98.9">I2C1_SDA</text>
<text x="109.9" y="101.1">+3.3V</text>
<text x="242.1" y="98.5">+3.3V</text>
<text x="41.2" y="102.4">I2C1_SCL</text>
<text x="104.1" y="104.1">I2C1_SDA</text>
<text x="104.7" y="107.7">I2C1_SCL</text>
<text x="46.4" y="109.9">+3.3V</text>
<text x="241.5" y="112.9">OneWire Step3</text>
<text x="258.3" y="109.5">Step4</text>
<text x="258.3" y="116.6">Step2</text>
<text x="258.3" y="120.1">Step1</text>
<text x="171.6" y="130.3">+3.3V</text>
<text x="11.3" y="137.6">I2C1_SCL</text>
<text x="228" y="135.9">+3.3V</text>
<text x="319.9" y="133.6">+5.0V</text>
<text x="10.6" y="141.1">I2C1_SDA</text>
<text x="221.2" y="143">I2C1_SCL</text>
<text x="220.5" y="146.5">I2C1_SDA</text>
<text x="16.3" y="155.7">+3.3V</text>
<text x="236.8" y="162">+3.3V</text>
<text x="235.2" y="173">I2C1_SDA</text>
<text x="235.3" y="169.5">I2C1_SCL</text>
<text x="293.5" y="171.2">ADC3</text>
<text x="11.1" y="177">+3.3V</text>
<text x="146.8" y="176">+3.3V</text>
<text x="295" y="174.7">+3.3V</text>
<text x="145.2" y="194.2">I2C1_SDA</text>
<text x="145.3" y="197.7">I2C1_SCL</text>
<text x="379.3" y="197.9" transform="rotate(-90 379.3 197.9)">+5.0V</text>
<text x="146.8" y="200.7">+3.3V</text>
<text x="177.1" y="208.3">ADC3</text>
<text x="245.6" y="208.2">ADC2</text>
<text x="281.1" y="205.3">+3.3V</text>
<text x="166.6" y="215.3">USART_RX</text>
<text x="169.7" y="211.8">ADC3_RX</text>
<text x="245.5" y="211.6">ADC2_TX</text>
<text x="245.6" y="215.3">USART_TX</text>
<text x="93.9" y="222.3">ADC0</text>
<text x="282.9" y="222.4">ADC2</text>
<text x="319.9" y="225.9">ADC8</text>
<text x="252.6" y="234.2">+3.3V</text>
<text x="139.7" y="244.8">+3.3V</text>
<text x="139.6" y="248.8">USART_RX</text>
<text x="139.7" y="252.4">USART_TX</text>
<text x="211.9" y="255.8">USART_RX</text>
<text x="212" y="262.9">USART_TX</text>
</g>
<g font-size="3.9" fill="#800">
<text x="250.5" y="261">TITLE:</text>
<text x="379.1" y="265.7">REV:</text>
<text x="287.4" y="275.2">Company:</text>
<text x="378.7" y="275.8">Sheet: 2/2</text>
<text x="287.4" y="282.9">Date:</text>
<text x="336.4" y="282.9">Drawn By: Pav2000</text>
</g>
<g font-size="3.2" fill="#800">
<text x="41.6" y="6.8">1</text>
<text x="110.8" y="6.8">2</text>
<text x="179.9" y="6.8">3</text>
<text x="249.1" y="6.8">4</text>
<text x="318.2" y="6.8">5</text>
<text x="4.1" y="41.9">A</text>
<text x="405.9" y="41.9">A</text>
<text x="4.1" y="111.1">B</text>
<text x="405.9" y="111.1">B</text>
<text x="4.1" y="180.2">C</text>
<text x="405.9" y="180.2">C</text>
<text x="4.1" y="249.3">D</text>
<text x="405.9" y="249.3">D</text>
<text x="41.6" y="287.6">1</text>
<text x="110.8" y="287.6">2</text>
<text x="179.9" y="287.6">3</text>
<text x="249.1" y="287.6">4</text>
<text x="318.2" y="287.6">5</text>
</g>
<g font-size="3.2" fill="#000080">
<text x="59.9" y="21.2">SW2</text>
<text x="357.4" y="23.6">BUZZER</text>
<text x="357.4" y="20.4">SG1</text>
<text x="32.1" y="28.2">R13</text>
<text x="48.5" y="24.7">PEC11R-4015F-S0024</text>
<text x="88.5" y="29.6">10K</text>
<text x="88.7" y="26.5">R12</text>
<text x="109" y="28.5">R14</text>
<text x="205.1" y="28.2">SN74HC14NSR</text>
<text x="213.3" y="25.9">U5</text>
<text x="285.1" y="28.2">U4</text>
<text x="32.1" y="31.3">4.7K</text>
<text x="108.2" y="31.8">10K</text>
<text x="283.1" y="31.8">MTP125</text>
<text x="125.2" y="40.5">C10</text>
<text x="125.2" y="43.7">10nF</text>
<text x="19.9" y="51.2">R16</text>
<text x="42.3" y="52.9">C11</text>
<text x="100.9" y="52.5">10K</text>
<text x="100.9" y="49.3">R15</text>
<text x="109" y="52.8">10K</text>
<text x="109" y="49.7">R17</text>
<text x="20.9" y="54.7">1K</text>
<text x="42.3" y="56.1">100nF</text>
<text x="125.2" y="64.8">10nF</text>
<text x="125.2" y="61.7">C12</text>
<text x="213.5" y="70.5">J3</text>
<text x="200.1" y="74">Header-Male-2.54_2x3</text>
<text x="72.1" y="89.9">GY-273 HMC5883L</text>
<text x="78.7" y="86.3">U9</text>
<text x="308" y="87.7" transform="rotate(-90 308 87.7)">LED4</text>
<text x="329.1" y="87.7" transform="rotate(-90 329.1 87.7)">LED5</text>
<text x="348.5" y="87.7" transform="rotate(-90 348.5 87.7)">LED6</text>
<text x="367.9" y="87.7" transform="rotate(-90 367.9 87.7)">LED7</text>
<text x="147.1" y="95.2">MAX30102</text>
<text x="153.1" y="91.7">U6</text>
<text x="319.6" y="94.8">1K</text>
<text x="319.6" y="91.7">R18</text>
<text x="340.4" y="90.6">R19</text>
<text x="341.2" y="93.5">1K</text>
<text x="359.8" y="90.6">R20</text>
<text x="360.6" y="93.5">1K</text>
<text x="379.2" y="90.6">R21</text>
<text x="380" y="93.5">1K</text>
<text x="197.2" y="100.5">U7</text>
<text x="290.8" y="99.8">U8</text>
<text x="311.5" y="101.4" transform="rotate(-90 311.5 101.4)">TJ-S2005SW9TGLC2G-A5</text>
<text x="332.7" y="101.5" transform="rotate(-90 332.7 101.5)">TJ-S2005SW9TGLC2G-A5</text>
<text x="352.1" y="101.4" transform="rotate(-90 352.1 101.4)">TJ-S2005SW9TGLC2G-A5</text>
<text x="371.5" y="101.4" transform="rotate(-90 371.5 101.4)">TJ-S2005SW9TGLC2G-A5</text>
<text x="389.7" y="100.1">jst xhp-5</text>
<text x="389.7" y="96.9">CN2</text>
<text x="192.3" y="104">DS18B20</text>
<text x="227.9" y="105.8">R22</text>
<text x="285.8" y="102.3">ULN2003</text>
<text x="40.6" y="111.1">C18</text>
<text x="227.9" y="108.9">4.7K</text>
<text x="37.6" y="114.6">100nF</text>
<text x="101.6" y="124.4">U17</text>
<text x="54.3" y="128.7">U16</text>
<text x="101.6" y="127.6">LM321MFX</text>
<text x="253.3" y="130.1">VL53L0X</text>
<text x="253.3" y="126.9">U10</text>
<text x="43.5" y="132.2">MCP4725A1T-E/CH</text>
<text x="76.4" y="134">R34</text>
<text x="84.6" y="134">22</text>
<text x="149.3" y="137.9">LED8</text>
<text x="165.1" y="135.7">H4</text>
<text x="136.3" y="141.4">R35</text>
<text x="146.3" y="141.2">TJ-S2005</text>
<text x="165.1" y="138.9">Male-2.54</text>
<text x="384.9" y="142.5">12</text>
<text x="384.9" y="139.3">R23</text>
<text x="136.3" y="144.6">1K</text>
<text x="206" y="153.4">U15</text>
<text x="333" y="154.4">U11</text>
<text x="198" y="157">CAT24C32WI-G</text>
<text x="325.6" y="157">ACS70331</text>
<text x="387.3" y="165.8">U12</text>
<text x="40.2" y="172.8">3.3K</text>
<text x="40.2" y="169.6">R26</text>
<text x="62.7" y="172.8">Up</text>
<text x="63.5" y="169.3">SW3</text>
<text x="379.3" y="169.4">MTP125-1102S1</text>
<text x="105.8" y="185.1">H2</text>
<text x="123.8" y="183.4">R24</text>
<text x="136.2" y="183.4">R25</text>
<text x="287.5" y="184.9">100nF</text>
<text x="287.5" y="181.7">C13</text>
<text x="98.5" y="188.7">Male-2.54</text>
<text x="123.8" y="186.5">4.7K</text>
<text x="136.2" y="186.5">4.7K</text>
<text x="40.2" y="195.7">6.8K</text>
<text x="40.2" y="192.8">R27</text>
<text x="62.7" y="195.7">Down</text>
<text x="63.5" y="192.2">SW4</text>
<text x="201.9" y="202.8">Header-Male-2.54_2x3</text>
<text x="215.2" y="199.2">J2</text>
<text x="40.2" y="215.4">R29</text>
<text x="63.5" y="215.1">SW5</text>
<text x="319.3" y="215.1">GL5549(100-150K)</text>
<text x="319.6" y="211.6">R28</text>
<text x="40.2" y="218.7">10K</text>
<text x="62.7" y="218.7">Esc</text>
<text x="176" y="225.7">U13</text>
<text x="175.2" y="229.2">HC-05</text>
<text x="305.2" y="231.1">C14</text>
<text x="319.6" y="232.4">10K</text>
<text x="319.6" y="229.2">R30</text>
<text x="345.7" y="231.1">C15</text>
<text x="362.7" y="232.4">10K</text>
<text x="362.7" y="229.2">R31</text>
<text x="40.2" y="238.6">R32</text>
<text x="63.5" y="238.1">SW6</text>
<text x="112.6" y="239.9">2.54-1*4P</text>
<text x="120" y="236.2">H3</text>
<text x="305.2" y="234.3">100nF</text>
<text x="345.7" y="234.3">100nF</text>
<text x="40.2" y="241.6">20K</text>
<text x="62.7" y="241.6">Ok</text>
<text x="241.3" y="244.9">2.2</text>
<text x="241.3" y="241.7">C16</text>
<text x="248.9" y="244.9">F</text>
<text x="81.5" y="269.5">10K</text>
<text x="81.5" y="266.3">R33</text>
<text x="97" y="269.6">100nF</text>
<text x="97" y="266.4">C17</text>
</g>
<g font-size="3.2" fill="#00f">
<text x="74.4" y="33.8">B</text>
<text x="202.4" y="33.8">1</text>
<text x="205.9" y="35.6">1A</text>
<text x="283.6" y="35.6">1</text>
<text x="50.5" y="37.7">2</text>
<text x="74.4" y="40.9">C</text>
<text x="202.4" y="37.3">2</text>
<text x="202.4" y="40.9">3</text>
<text x="205.9" y="39.1">1Y</text>
<text x="220.3" y="39.1">6A</text>
<text x="226" y="40.9">12</text>
<text x="226" y="37.3">13</text>
<text x="283.6" y="39.1">2</text>
<text x="287.1" y="37.3">1</text>
<text x="287.1" y="40.9">2</text>
<text x="74.4" y="47.9">A</text>
<text x="202.4" y="44.4">4</text>
<text x="202.4" y="47.9">5</text>
<text x="205.9" y="42.6">2A</text>
<text x="205.9" y="46.1">2Y</text>
<text x="220.3" y="46.1">5A</text>
<text x="220.5" y="42.6">6Y</text>
<text x="226" y="47.9">10</text>
<text x="226" y="44.4">11</text>
<text x="283.6" y="42.6">3</text>
<text x="283.6" y="46.1">4</text>
<text x="287.1" y="44.4">3</text>
<text x="287.1" y="47.9">4</text>
<text x="50.5" y="48.3">1</text>
<text x="202.4" y="51.4">6</text>
<text x="205.9" y="49.7">3A</text>
<text x="205.9" y="53.2">3Y</text>
<text x="220.3" y="53.2">4A</text>
<text x="220.5" y="49.7">5Y</text>
<text x="226" y="51.4">9</text>
<text x="283.6" y="49.7">5</text>
<text x="287.1" y="51.4">5</text>
<text x="220.5" y="56.7">4Y</text>
<text x="226" y="55">8</text>
<text x="209.9" y="79.3">1</text>
<text x="209.9" y="82.8">3</text>
<text x="218.5" y="79.3">2</text>
<text x="218.5" y="82.8">4</text>
<text x="209.9" y="86.4">5</text>
<text x="218.5" y="86.4">6</text>
<text x="72.1" y="93.8">5</text>
<text x="76.6" y="95.2">DRDY</text>
<text x="72.1" y="100.8">3</text>
<text x="72.1" y="97.3">4</text>
<text x="76.6" y="98.7">SDA</text>
<text x="140.9" y="99.1">1</text>
<text x="145.3" y="100.5">VIN</text>
<text x="157.8" y="100.5">GND</text>
<text x="167.6" y="99.1">8</text>
<text x="72.1" y="107.9">1</text>
<text x="72.1" y="104.4">2</text>
<text x="76.6" y="105.8">GND</text>
<text x="76.6" y="102.2">SCL</text>
<text x="140.9" y="102.6">2</text>
<text x="140.9" y="106.1">3</text>
<text x="145.3" y="104">SDA</text>
<text x="145.3" y="107.5">SCL</text>
<text x="159.1" y="107.5">IRD</text>
<text x="160.4" y="104">RD</text>
<text x="167.6" y="106.1">6</text>
<text x="167.6" y="102.6">7</text>
<text x="280" y="107.9">1</text>
<text x="303.6" y="107.9">16</text>
<text x="393.1" y="106.1">5</text>
<text x="76.6" y="109.3">VCC</text>
<text x="140.9" y="109.6">4</text>
<text x="145.3" y="111.1">GND</text>
<text x="159.4" y="111.1">INT</text>
<text x="167.6" y="109.6">5</text>
<text x="198.4" y="113.2">DQ</text>
<text x="204.8" y="111.4">2</text>
<text x="280" y="111.4">2</text>
<text x="283.5" y="109.6">IN1</text>
<text x="283.5" y="113.2">IN2</text>
<text x="293.3" y="113.2">OUT2</text>
<text x="293.3" y="109.6">OUT1</text>
<text x="303.6" y="111.4">15</text>
<text x="393.1" y="109.6">4</text>
<text x="393.1" y="113.2">3</text>
<text x="280" y="114.9">3</text>
<text x="280" y="118.5">4</text>
<text x="283.5" y="116.7">IN3</text>
<text x="293.3" y="116.7">OUT3</text>
<text x="303.6" y="118.5">13</text>
<text x="303.6" y="114.9">14</text>
<text x="393.1" y="116.7">2</text>
<text x="280" y="122">5</text>
<text x="280" y="125.5">6</text>
<text x="283.5" y="120.2">IN4</text>
<text x="283.5" y="123.8">IN5</text>
<text x="293.3" y="123.8">OUT5</text>
<text x="293.3" y="120.2">OUT4</text>
<text x="303.6" y="125.5">11</text>
<text x="303.6" y="122">12</text>
<text x="393.1" y="120.2">1</text>
<text x="280" y="129">7</text>
<text x="283.5" y="127.3">IN6</text>
<text x="283.5" y="130.8">IN7</text>
<text x="293.3" y="130.8">OUT7</text>
<text x="293.3" y="127.3">OUT6</text>
<text x="303.6" y="129">10</text>
<text x="40" y="136.1">5</text>
<text x="45.2" y="137.5">SCL</text>
<text x="58.8" y="137.5">VOUT</text>
<text x="70.9" y="136.1">1</text>
<text x="248.5" y="134.3">1</text>
<text x="248.5" y="137.9">2</text>
<text x="252.9" y="135.7">VCC</text>
<text x="40" y="139.6">4</text>
<text x="45.2" y="141">SDA</text>
<text x="161.9" y="143.2">1</text>
<text x="248.5" y="141.4">3</text>
<text x="252.9" y="139.3">GND</text>
<text x="252.9" y="142.8">SCL</text>
<text x="40" y="146.7">6</text>
<text x="45.2" y="148.1">A0</text>
<text x="161.9" y="146.7">2</text>
<text x="165.3" y="144.9">1</text>
<text x="165.3" y="148.4">2</text>
<text x="248.5" y="144.9">4</text>
<text x="248.5" y="148.4">5</text>
<text x="252.9" y="146.3">SDA</text>
<text x="252.9" y="149.9">GPIO1</text>
<text x="161.9" y="150.2">3</text>
<text x="161.9" y="153.7">4</text>
<text x="165.3" y="152">3</text>
<text x="165.3" y="155.5">4</text>
<text x="248.5" y="152">6</text>
<text x="252.9" y="153.4">XSHUT</text>
<text x="197.1" y="160.8">1</text>
<text x="197.1" y="164.3">2</text>
<text x="197.1" y="167.9">3</text>
<text x="200.6" y="162.6">A0</text>
<text x="200.6" y="166.1">A1</text>
<text x="210.6" y="166.1">WP</text>
<text x="217.1" y="167.9">6</text>
<text x="217.1" y="164.3">7</text>
<text x="318.8" y="166.1">6</text>
<text x="322.3" y="167.9">FILTER</text>
<text x="343.3" y="167.9">IP-</text>
<text x="343.3" y="164.3">IP-</text>
<text x="349.4" y="166.1">3</text>
<text x="349.4" y="162.6">4</text>
<text x="200.6" y="169.6">A2</text>
<text x="209.5" y="169.6">SCL</text>
<text x="217.1" y="171.4">5</text>
<text x="318.8" y="169.6">7</text>
<text x="322.3" y="171.4">VIOUT</text>
<text x="342.1" y="171.4">IP+</text>
<text x="349.4" y="173.1">1</text>
<text x="349.4" y="169.6">2</text>
<text x="384.1" y="173.1">1</text>
<text x="59.6" y="178.8" transform="rotate(-90 59.6 178.8)">2</text>
<text x="73.7" y="178.8" transform="rotate(-90 73.7 178.8)">4</text>
<text x="342.1" y="174.9">IP+</text>
<text x="384.1" y="176.7">2</text>
<text x="387.6" y="174.9">1</text>
<text x="387.6" y="178.4">2</text>
<text x="59.6" y="187.9" transform="rotate(-90 59.6 187.9)">1</text>
<text x="73.7" y="187.9" transform="rotate(-90 73.7 187.9)">3</text>
<text x="107.8" y="197.8">3</text>
<text x="107.8" y="194.3">4</text>
<text x="111.3" y="196.1">3</text>
<text x="111.3" y="192.5">4</text>
<text x="59.6" y="201.7" transform="rotate(-90 59.6 201.7)">2</text>
<text x="73.7" y="201.7" transform="rotate(-90 73.7 201.7)">4</text>
<text x="107.8" y="201.4">2</text>
<text x="111.3" y="203.1">1</text>
<text x="111.3" y="199.6">2</text>
<text x="107.8" y="204.9">1</text>
<text x="211.7" y="208.1">1</text>
<text x="220.2" y="208.1">2</text>
<text x="59.6" y="210.8" transform="rotate(-90 59.6 210.8)">1</text>
<text x="73.7" y="210.8" transform="rotate(-90 73.7 210.8)">3</text>
<text x="211.7" y="211.6">3</text>
<text x="211.7" y="215.1">5</text>
<text x="220.2" y="211.6">4</text>
<text x="220.2" y="215.1">6</text>
<text x="59.6" y="224.6" transform="rotate(-90 59.6 224.6)">2</text>
<text x="73.7" y="224.6" transform="rotate(-90 73.7 224.6)">4</text>
<text x="59.6" y="233.7" transform="rotate(-90 59.6 233.7)">1</text>
<text x="73.7" y="233.7" transform="rotate(-90 73.7 233.7)">3</text>
<text x="195.8" y="233.1">6</text>
<text x="188.9" y="234.5">EN</text>
<text x="120.2" y="245.5">4</text>
<text x="123.6" y="243.7">4</text>
<text x="186.7" y="241.6">VCC</text>
<text x="195.8" y="240.2">5</text>
<text x="59.6" y="247.6" transform="rotate(-90 59.6 247.6)">2</text>
<text x="73.7" y="247.6" transform="rotate(-90 73.7 247.6)">4</text>
<text x="120.2" y="249">3</text>
<text x="123.6" y="250.8">2</text>
<text x="123.6" y="247.2">3</text>
<text x="186" y="248.6">GND</text>
<text x="195.8" y="247.2">4</text>
<text x="59.6" y="256.6" transform="rotate(-90 59.6 256.6)">1</text>
<text x="73.7" y="256.6" transform="rotate(-90 73.7 256.6)">3</text>
<text x="120.2" y="256">1</text>
<text x="120.2" y="252.5">2</text>
<text x="123.6" y="254.3">1</text>
<text x="189.2" y="255.7">TX</text>
<text x="195.8" y="254.3">3</text>
<text x="188.9" y="262.7">RX</text>
<text x="195.8" y="261.3">2</text>
<text x="183.1" y="269.8">STATE</text>
<text x="195.8" y="268.4">1</text>
</g>
<g font-size="3.2" fill="#f00">
<text x="217.9" y="35.6">VCC</text>
<text x="226" y="33.8">14</text>
<text x="204.8" y="107.9">3</text>
<text x="196.2" y="109.6">VDD</text>
<text x="40" y="153.7">3</text>
<text x="45.2" y="155.2">VDD</text>
<text x="217.1" y="160.8">8</text>
<text x="209.1" y="162.6">VCC</text>
<text x="318.8" y="173.1">8</text>
<text x="322.3" y="174.9">VCC</text>
</g>
<g font-size="3.2">
<text x="202.4" y="55">7</text>
<text x="205.9" y="56.7">GND</text>
<text x="196" y="116.7">GND</text>
<text x="204.8" y="114.9">1</text>
<text x="280" y="132.6">8</text>
<text x="283.5" y="134.3">GND</text>
<text x="61.2" y="155.2">VSS</text>
<text x="70.9" y="153.7">2</text>
<text x="318.8" y="162.6">5</text>
<text x="322.3" y="164.3">GND</text>
<text x="197.1" y="171.4">4</text>
<text x="200.6" y="173.1">VSS SDA</text>
</g>
<g font-size="3.2" fill="#8d2323">
<text x="105.2" y="136.1">1</text>
<text x="116.1" y="134.3" transform="rotate(-90 116.1 134.3)">5</text>
<text x="105.2" y="143.2">3</text>
<text x="125.6" y="139.6">4</text>
<text x="116.1" y="147.6" transform="rotate(-90 116.1 147.6)">2</text>
</g>
<g font-size="2.5" fill="#8d2323">
<text x="119.9" y="136.5" transform="rotate(-90 119.9 136.5)">V+</text>
<text x="119.9" y="149.2" transform="rotate(-90 119.9 149.2)">GND</text>
</g>
<g font-size="2.5" fill="#00f">
<text x="292.1" y="134.3">DIODES</text>
<text x="303.6" y="132.6">9</text>
</g>
</svg>
